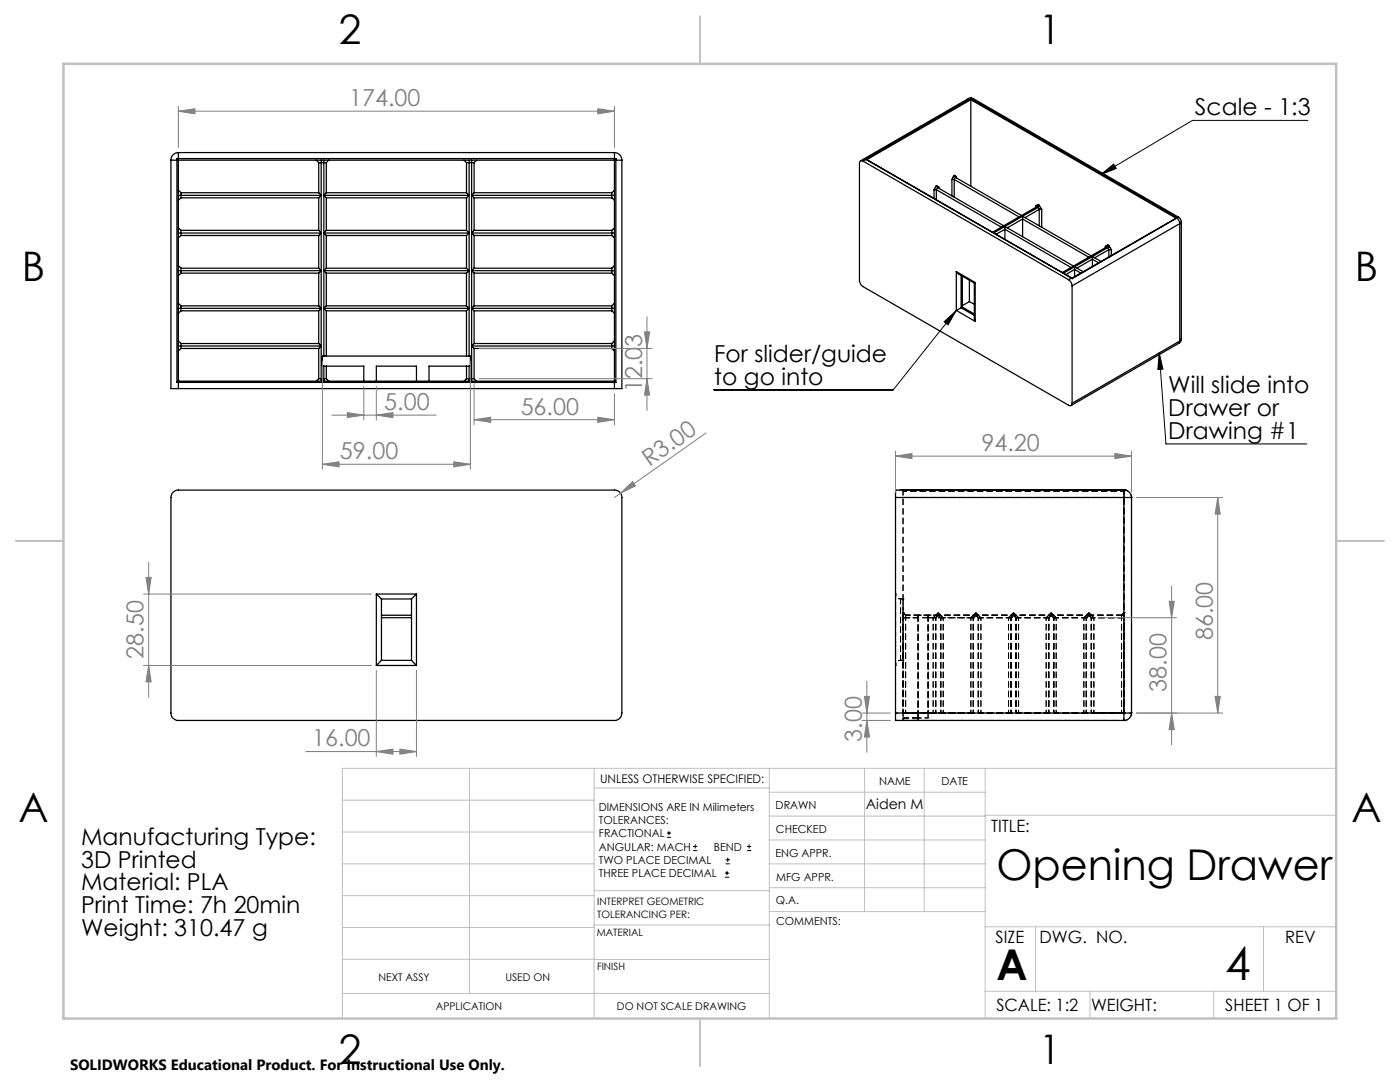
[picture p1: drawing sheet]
<svg xmlns="http://www.w3.org/2000/svg" width="279mm" height="216mm" viewBox="0 0 279 216" stroke-linecap="round" stroke-linejoin="round" font-family="sans-serif">
<g fill="none" stroke="#000" stroke-width=".25">
<path d="M193.3 19.7l.4-.2 .5 .2M193.3 19.7h.3M193.3 19.7l-21.6 12.4M193.6 19.7l.1 .2M193.6 19.7l-20.9 12.1M193.7 19.6v.3M193.7 19.6l.2 .1M193.7 19.6l-.1 .1M193.7 19.9v17.3M193.7 19.9l41 23.6M193.7 19.9l-20.7 12M193.9 19.7l-.2 .2"/>
<path d="M193.9 19.7h.3M193.9 19.7l41 23.7M194.2 19.7l41 23.7M34.1 32v45.5h1.5M34.1 32h1.2M35.3 31.6l.3 .4M35.3 32h.3M35.3 31.6v.4M35.3 31.6h.3M35.3 32v44.3M35.6 31.6v.4M35.6 30.4a1.51 1.51 0 0 0-1.5 1.6"/>
<path d="M35.6 30.4v1.2M35.6 32v44.1M35.6 31.6h87M35.6 32h87M35.6 30.4h87M35.6 39h28.5M35.6 38l.5 .5M36.1 38.5v1M36.1 39.5l-.5 .5M36.1 38.5h27.5M36.1 39.5h27.5M63.1 32l.5 .5"/>
<path d="M63.6 32.5h1.5M63.6 32.5v6M63.6 39.5v6.5M63.6 38.5l.5 .5M64.1 32v44.1M64.1 39l-.5 .5M64.6 32v39M64.6 39h29M64.6 39l.5 .5M65.1 38.5l-.5 .5M65.1 38.5h28M65.1 39.5h28"/>
<path d="M65.1 32.5v6M65.1 39.5v6.5M65.6 32l-.5 .5M92.6 32l.5 .5M93.1 32.5h1.5M93.1 32.5v6M93.1 39.5v6.5M93.1 38.5l.5 .5M93.6 32v39M93.6 39l-.5 .5M94.1 32v44.1M94.1 39h28.5"/>
<path d="M94.1 39l.5 .5M94.6 38.5h27.5M94.6 32.5v6M94.6 39.5v6.5M94.6 38.5l-.5 .5M94.6 39.5h27.5M95.1 32l-.5 .5M122.1 38.5v1M122.1 39.5l.5 .5M122.6 31.6v.4M122.6 31.6h.3M122.6 32h.3"/>
<path d="M122.6 30.4a1.51 1.51 0 0 1 1.5 1.6M122.6 30.4v1.2M122.6 32v44.1M122.6 38l-.5 .5M122.9 32h1.2M122.9 31.6l-.3 .4M122.9 31.6v.4M122.9 32v44.3M124.1 32v45.5h-1.5M172.2 32.1a.44 .44 0 0 0-.5 0 .44 .44 0 0 0-.2 .5v23.4a1.6 1.6 0 0 0 .7 1.2l41.1 23.7a.42 .42 0 0 0 .5 0 .42 .42 0 0 0 .2-.4M172.2 32.1l41.1 23.7M172.7 31.8h.1"/>
<path d="M172.7 31.8h.2M172.8 31.8l-.6 .3M172.8 31.8l41.1 23.7M172.9 31.8h.1M172.9 31.8h-.1M172.9 31.8l41 23.7M186.4 37.9v1.7M186.4 37.9h.5M186.9 37.9l12.9 7.4M186.9 37l.5 .3v.3M186.9 37l-.5 .9M186.9 37.9v2"/>
<path d="M186.9 37l.2 .4M187.1 37.4l13.2 7.6M187.1 37.4l-.2 .5M190 35.8v3.3M190 35.8h.4M190.4 35l.5 .2v.3M190.4 35l-.4 .8M190.4 35.8l13 7.5M190.4 35.8v3.5M190.4 35l.3 .4M190.7 35.4l13.2 7.6M190.7 35.4l-.3 .4"/>
<path d="M35.6 54h28.5M35.6 46.5h28.5M35.6 53l.5 .5M35.6 45.5l.5 .5M36.1 46v1M36.1 53.5v1M36.1 54.5l-.5 .5M36.1 47l-.5 .5M36.1 46h27.5M36.1 53.5h27.5M36.1 47h27.5M36.1 54.5h27.5"/>
<path d="M63.6 47v6.5M63.6 54.5v6.5M63.6 46l.5 .5M63.6 53.5l.5 .5M64.1 46.5l-.5 .5M64.1 54l-.5 .5M64.6 54h29M64.6 46.5h29M64.6 46.5l.5 .5M64.6 54l.5 .5M65.1 46h28M65.1 53.5h28"/>
<path d="M65.1 47h28M65.1 53.5l-.5 .5M65.1 54.5h28M65.1 47v6.5M65.1 54.5v6.5M65.1 46l-.5 .5M93.1 47v6.5M93.1 54.5v6.5M93.1 53.5l.5 .5M93.1 46l.5 .5M93.6 46.5l-.5 .5M93.6 54l-.5 .5"/>
<path d="M94.1 54h28.5M94.1 46.5h28.5M94.1 54l.5 .5M94.1 46.5l.5 .5M94.6 46h27.5M94.6 53.5h27.5M94.6 47v6.5M94.6 54.5v6.5M94.6 47h27.5M94.6 46l-.5 .5M94.6 53.5l-.5 .5M94.6 54.5h27.5"/>
<path d="M122.1 46v1M122.1 53.5v1M122.1 54.5l.5 .5M122.1 47l.5 .5M122.6 53l-.5 .5M122.6 45.5l-.5 .5M190.9 54.2l.3 .4 3.3 1.9M190.9 54.2l3.7 2.2M190.9 54.2v7.7M191.8 55v6.4M192.1 55.1v6.2M193.5 55.9v4.3"/>
<path d="M194.5 56.5v7.1l.1 .5M194.6 56.4l-.1 .1M194.6 56.4v7.7M198.8 46.7l1.8-.9 13.1 7.6M200.3 45l-2.2 1.4M200.6 45.2v2.6M200.6 45.2l13.6 7.9M200.6 45.2l-2.3 1.3M201 45.5l3.1-1.8 13.2 7.6M204.1 43.1l-3.5 2.1M204.1 43.1v4.1M204.1 43.1l13.7 7.9"/>
<path d="M206.9 41.2l-6.6 3.8M206.9 41.2l.3 .2M207.2 40.8l.2 .2M207.2 40.8l-.5 .3v.3M207.2 41.4l-3.1 1.7M207.2 41.4l.2 .4M207.2 40.8l-.3 .4M207.4 41l.5 .8M207.4 41.8l-2.8 1.6M207.4 41.8v3.2M207.4 41.8h.5M207.4 41l-.2 .4"/>
<path d="M207.9 41.8v3.5M213.3 55.8a1.6 1.6 0 0 1 .7 1.2M213.9 55.5l.1 .1M213.9 55.5h.1M213.9 55.5l-.6 .3M214 55.5v.1M214 57v23.5M214.2 53.1l-2.2 1.3M214.5 53.2l-2.3 1.3M214.5 53.2v2M214.5 53.2l1.7 1M215.7 54.5l-1.2-.7-1.8 1"/>
<path d="M217.8 51l-3.6 2.1M218 51.2l-3.5 2M218 51.2v2M218 51.2l1.7 1M219.3 52.5l-1.3-.8-3.1 1.8M220.8 49.3l-3 1.7M220.8 49.3l.3 .1M221.1 48.9l.2 .1M221.1 48.9l-.5 .2v.3M221.1 49.4l-3.1 1.8M221.1 49.4l.2 .4M221.1 48.9l-.3 .4"/>
<path d="M221.3 49l.5 .8M221.3 49.8l-2.8 1.6M221.3 49.8v1.5M221.3 49.8h.5M221.3 49l-.2 .4M221.8 49.8v1.2M234.8 43.5h.1M234.8 43.5l-20.8 12M234.9 43.5l.4 .5 .1 .6M234.9 43.4l.1 .1M234.9 43.4h.3M234.9 43.4l-.1 .1"/>
<path d="M234.9 43.5l-20.9 12.1M235 43.5h-.1M235 43.5h-.2M235.2 43.4l.4 .3 .2 .5M235.4 44.6l-21.4 12.4M235.4 44.6v23.5M235.8 44.2l-.4 .4M235.8 44.2v23.4M35.3 76.3h.3M35.6 76.1h.1M35.6 76.1v.2M35.6 76.1l-.3 .2"/>
<path d="M35.6 76.3v1.2M35.6 76.1h87M35.6 76.3h87M35.6 77.5h87M35.6 69h28.5M35.6 61.5h28.5M35.6 60.5l.5 .5M35.6 68l.5 .5M36.1 61v1M36.1 68.5v1M36.1 69.5l-.5 .5M36.1 62l-.5 .5"/>
<path d="M36.1 69.5h27.5M36.1 61h27.5M36.1 68.5h27.5M36.1 62h27.5M63.6 75.6h1.5M63.6 75.6l-.5 .5M63.6 62v6.5M63.6 69.5v6.1M63.6 68.5l.5 .5M63.6 61l.5 .5M64.1 61.5l-.5 .5M64.1 69l-.5 .5"/>
<path d="M64.6 61.5h29M64.6 73.1v3M64.6 61.5l.5 .5M65.1 75.6l.5 .5M65.1 61h28M65.1 61l-.5 .5M65.1 62h28M65.1 62v9M65.1 73.1v2.5M72.6 76.1v-3h-8.3v-2.1h29.6v2.1h-8.3v3M75.1 76.1v-3h8v3M93.1 75.6h1.5"/>
<path d="M93.1 75.6l-.5 .5M93.1 62v9M93.1 73.1v2.5M93.1 61l.5 .5M93.6 73.1v3M93.6 61.5l-.5 .5M94.1 69h28.5M94.1 61.5h28.5M94.1 69l.5 .5M94.1 61.5l.5 .5M94.6 75.6l.5 .5M94.6 69.5h27.5"/>
<path d="M94.6 61h27.5M94.6 68.5l-.5 .5M94.6 68.5h27.5M94.6 61l-.5 .5M94.6 62v6.5M94.6 69.5v6.1M94.6 62h27.5M122.1 61v1M122.1 68.5v1M122.1 69.5l.5 .5M122.1 62l.5 .5M122.6 76.3h.3"/>
<path d="M122.6 76.1h.1M122.6 76.1l.3 .2M122.6 76.1v.2M122.6 76.3v1.2M122.6 68l-.5 .5M122.6 60.5l-.5 .5M190.9 61.9l3.7 2.2M191.8 61.4l-.9 .5M191.8 61.4l2.7 1.5M192.1 61.3l-.3 .1M192.1 61.3l2.4 1.4M193.5 60.2l1 .5"/>
<path d="M193.5 60.2l-1.4 .8M235.2 68.5l-21.5 12.4M235.4 68.1l-.2 .4M235.4 68.1l-21.4 12.4M235.8 67.6l-.3 .7-.3 .2M235.8 67.6l-.4 .5M34.5 98.2l.8-.4h87.3a1.45 1.45 0 0 1 1.5 1.5v43a1.45 1.45 0 0 1-1.5 1.5h-87a1.45 1.45 0 0 1-1.5-1.5v-43l.1-.6zM178.7 99.3h45.6M178.7 99.3v43M180 97.8h.1M224.3 97.8h.3M224.3 97.8v1.5"/>
<path d="M224.3 97.8h-45.6v1.5M224.3 99.3h1.5M224.3 97.8h.1M224.3 99.3v43M224.6 97.8h.1M224.6 97.8a1.56 1.56 0 0 1 1.2 1.5M224.6 97.8h-.1M225.8 99.3v43M75.1 118.5l1 1M75.1 118.5v14.3M75.1 118.5h8M76.1 119.5v12.3"/>
<path d="M76.1 119.5h6M82.1 119.5v12.3M83.1 118.5l-1 1M83.1 118.5v14.3M75.1 132.8h8M76.1 131.8l-1 1M76.1 131.8h6M76.1 122.8h6M76.1 123.3h6M82.1 131.8l1 1M178.7 142.3v1.5h45.6M178.7 142.3h45.6"/>
<path d="M224.3 142.3v1.5M224.3 142.3h1.5M225.8 142.3a1.51 1.51 0 0 1-1.5 1.5"/>
</g>
<g fill="none" stroke="#000" stroke-width=".2" stroke-dasharray="1.3 .6" stroke-linecap="butt">
<path d="M180 97.8l.2 .2M180.2 98l-.2-.2M180.2 98l-.1-.2M224.3 98l.3-.2M224.3 97.8v.2M224.3 97.8h.3M224.3 98v-.2M224.5 97.8l-.2 .2M224.6 97.8h-.3M224.6 97.8l-.2 .1-.1 .1M224.6 97.8l-.3 .2M180.2 119.5h-.5"/>
<path d="M180.2 123.3h.5M180.2 122.3v.5M180.2 122.8v.5M180.2 123.3v-.5M180.2 122.8v-.5M180.2 131.8h-.5M180.7 123.3v-.5M180.7 123.3h-.5M180.7 122.8v.5M183.2 122.8v.5M183.2 123.3v-.5M185.2 123.3v-.5"/>
<path d="M185.2 122.8v.5M186.2 123.3h.5M186.7 123.3h-.5M187.2 122.3v.5M187.7 123.3h.5M188.2 123.3h-.5M193.8 123.3h.5M194.3 123.3h-.5M194.8 122.8v-.5M194.8 122.3v.5M195.3 123.3h.5M195.8 123.3h-.5"/>
<path d="M201.3 123.3h.5M201.8 123.3h-.5M202.3 122.8v-.5M202.3 122.3v.5M202.8 123.3h.5M203.3 123.3h-.5M208.8 123.3h.5M209.3 123.3h-.5M209.8 122.8v-.5M209.8 122.3v.5M210.3 123.3h.5M210.8 123.3h-.5"/>
<path d="M216.3 123.3h.5M216.8 123.3h-.5M217.3 122.8v-.5M217.3 122.3v.5M217.8 123.3h.5M218.3 123.3h-.5M223.8 123.3h.5M223.8 122.8v.5M223.8 123.3v-.5M224.3 123.3v-.5M224.3 122.8v-.5M224.3 122.3v.5"/>
<path d="M224.3 122.8v.5M224.3 123.3h-.5M180.2 142.3h.5M180.2 143.8v-.5M180.7 142.3h-.5M183.2 143.8v-.5M186.2 142.3h.5M186.7 142.3h-.5M187.7 142.3h.5M188.2 142.3h-.5M193.8 142.3h.5M194.3 142.3h-.5"/>
<path d="M195.3 142.3h.5M195.8 142.3h-.5M201.3 142.3h.5M201.8 142.3h-.5M202.8 142.3h.5M203.3 142.3h-.5M208.8 142.3h.5M209.3 142.3h-.5M210.3 142.3h.5M210.8 142.3h-.5M216.3 142.3h.5M216.8 142.3h-.5"/>
<path d="M217.8 142.3h.5M218.3 142.3h-.5M223.8 142.3h.5M224.3 142.3h-.5"/>
</g>
<g fill="none" stroke="#000" stroke-width=".2" stroke-dasharray="1.3 .6" stroke-dashoffset=".5" stroke-linecap="butt">
<path d="M180.2 98h44.1M224.3 98h-44.1M180.7 123.3h6M186.7 123.3h-6M217.8 123.3h6M223.8 123.3h-6M180.2 142.3h6M180.2 142.3v1M180.7 142.3h6M183.2 142.3v1M186.2 142.3h-6M186.7 142.3h-6"/>
<path d="M217.8 142.3h6M218.3 142.3h6M223.8 142.3h-6M224.3 142.3h-6"/>
</g>
<g fill="none" stroke="#000" stroke-width=".2" stroke-dasharray="1.3 .6">
<path d="M178.7 97.8h.1M180 97.8h.1M180.2 98h.1M224.3 98h.1M224.6 97.8h.1M225.8 99.3h.1M178.7 118.5h.1M179.7 119.5h.1M180.2 119.5h.1M178.7 132.8h.1M179.7 131.8h.1M180.2 122.3h.1"/>
<path d="M180.2 131.8h.1M180.7 122.8h.1M183.2 122.8h.1M185.2 122.8h.1M186.7 123.3h.1M187.2 122.8h.1M187.7 123.3h.1M194.3 123.3h.1M194.8 122.8h.1M195.3 123.3h.1M201.8 123.3h.1M202.3 122.8h.1"/>
<path d="M202.8 123.3h.1M209.3 123.3h.1M209.8 122.8h.1M210.3 123.3h.1M216.8 123.3h.1M217.3 122.8h.1M217.8 123.3h.1M223.8 122.8h.1M224.3 122.3h.1M178.7 143.8h.1M180.2 143.8h.1M180.2 142.3h.1"/>
<path d="M180.2 143.3h.1M183.2 143.3h.1M183.2 142.3h.1M183.2 143.8h.1M185.2 143.3h.1M185.2 142.3h.1M186.7 142.3h.1M187.7 142.3h.1M194.3 142.3h.1M195.3 142.3h.1M201.8 142.3h.1M202.8 142.3h.1"/>
<path d="M209.3 142.3h.1M210.3 142.3h.1M216.8 142.3h.1M217.8 142.3h.1M224.3 143.8h.1M224.3 142.3h.1M225.8 142.3h.1"/>
</g>
<g fill="none" stroke="#000" stroke-width=".2" stroke-dasharray="1.3 .6" stroke-dashoffset=".7" stroke-linecap="butt">
<path d="M178.7 99.3h45.6M178.7 97.8v1.5M224.3 97.8v1.5M180.2 123.3v19M180.7 123.3v19M183.2 123.3v19M185.2 123.3v19M186.2 123.3v19M186.7 123.3v19M187.2 122.8h7.6M187.7 123.3v19M188.2 123.3v19"/>
<path d="M193.8 123.3v19M194.3 123.3v19M194.8 122.8h7.5M194.8 122.8h-7.6M195.3 123.3v19M195.8 123.3v19M201.3 123.3v19M201.8 123.3v19M202.3 122.8h7.5M202.3 122.8h-7.5M202.8 123.3v19M203.3 123.3v19"/>
<path d="M208.8 123.3v19M209.3 123.3v19M209.8 122.8h7.5M209.8 122.8h-7.5M210.3 123.3v19M210.8 123.3v19M216.3 123.3v19M216.8 123.3v19M217.3 122.8h-7.5M217.8 123.3v19M218.3 123.3v19M223.8 123.3v19"/>
<path d="M224.3 123.3v19M178.7 143.8h45.6M178.7 142.3v1.5M180.2 142.3v-19M180.7 142.3v-19M183.2 142.3v-19M185.2 142.3v-19M186.2 142.3v-19M186.7 142.3v-19M187.7 142.3v-19M188.2 142.3h5.6M188.2 142.3v-19"/>
<path d="M193.8 142.3v-19M193.8 142.3h-5.6M194.3 142.3v-19M195.3 142.3v-19M195.8 142.3v-19M195.8 142.3h5.5M201.3 142.3v-19M201.3 142.3h-5.5M201.8 142.3v-19M202.8 142.3v-19M203.3 142.3h5.5M203.3 142.3v-19"/>
<path d="M208.8 142.3v-19M208.8 142.3h-5.5M209.3 142.3v-19M210.3 142.3v-19M210.8 142.3h5.5M210.8 142.3v-19M216.3 142.3v-19M216.3 142.3h-5.5M216.8 142.3v-19M217.8 142.3v-19M218.3 142.3v-19M223.8 142.3v-19"/>
<path d="M224.3 142.3v-19M224.3 143.8v-1.5M224.3 142.3h-45.6"/>
</g>
<g fill="none" stroke="#000" stroke-width=".2" stroke-dasharray="1.3 .6" stroke-dashoffset=".4" stroke-linecap="butt">
<path d="M180 97.8h44.3M224.3 97.8h-44.3M180.2 122.3l.5 .5M180.7 122.8l-.5-.5M186.2 123.3l.5-.5M186.7 122.8l.5-.5M186.7 123.3l.5-.5M186.7 122.8l-.5 .5M187.2 122.3l.5 .5M187.2 122.8l.5 .5M187.2 122.3l-.5 .5M187.2 122.8l-.5 .5"/>
<path d="M187.7 122.8l.5 .5M187.7 123.3l-.5-.5M187.7 122.8l-.5-.5M188.2 123.3l-.5-.5M193.8 123.3l.5-.5M194.3 122.8l.5-.5M194.3 123.3l.5-.5M194.3 122.8l-.5 .5M194.8 122.3l.5 .5M194.8 122.8l.5 .5M194.8 122.8l-.5 .5M194.8 122.3l-.5 .5"/>
<path d="M195.3 122.8l.5 .5M195.3 123.3l-.5-.5M195.3 122.8l-.5-.5M195.8 123.3l-.5-.5M201.3 123.3l.5-.5M201.8 122.8l.5-.5M201.8 123.3l.5-.5M201.8 122.8l-.5 .5M202.3 122.3l.5 .5M202.3 122.8l.5 .5M202.3 122.8l-.5 .5M202.3 122.3l-.5 .5"/>
<path d="M202.8 122.8l.5 .5M202.8 123.3l-.5-.5M202.8 122.8l-.5-.5M203.3 123.3l-.5-.5M208.8 123.3l.5-.5M209.3 122.8l.5-.5M209.3 123.3l.5-.5M209.3 122.8l-.5 .5M209.8 122.3l.5 .5M209.8 122.8l.5 .5M209.8 122.8l-.5 .5M209.8 122.3l-.5 .5"/>
<path d="M210.3 122.8l.5 .5M210.3 123.3l-.5-.5M210.3 122.8l-.5-.5M210.8 123.3l-.5-.5M216.3 123.3l.5-.5M216.8 122.8l.5-.5M216.8 123.3l.5-.5M216.8 122.8l-.5 .5M217.3 122.3l.5 .5M217.3 122.8l.5 .5M217.3 122.8l-.5 .5M217.3 122.3l-.5 .5"/>
<path d="M217.8 122.8l.5 .5M217.8 123.3l-.5-.5M217.8 122.8l-.5-.5M218.3 123.3l-.5-.5M223.8 122.8l.5-.5M180.2 142.3v-44.3M224.3 142.3v-44.3M225.8 142.3a1.5 1.5 0 0 1-1.5 1.5"/>
</g>
<g fill="none" stroke="#000" stroke-width=".2" stroke-dasharray="1.3 .6" stroke-dashoffset=".2" stroke-linecap="butt">
<path d="M178.7 118.5v14.3M179.7 119.5v12.3M180.2 119.5v12.3M178.7 132.8v-14.3M179.7 131.8v-12.3M180.2 131.8v-12.3M180.7 122.8h6.5M187.2 122.8h-6.5M187.7 123.3h6.6M194.3 123.3h-6.6M195.3 123.3h6.5M201.8 123.3h-6.5"/>
<path d="M202.8 123.3h6.5M209.3 123.3h-6.5M210.3 123.3h6.5M216.8 123.3h-6.5M217.3 122.8h6.5M223.8 122.8h-6.5M187.7 142.3h6.6M194.3 142.3h-6.6M195.3 142.3h6.5M201.8 142.3h-6.5M202.8 142.3h6.5M209.3 142.3h-6.5"/>
<path d="M210.3 142.3h6.5M216.8 142.3h-6.5"/>
</g>
<path d="M180 97.8h-1.3M224.6 97.8a1.5 1.5 0 0 1 1.2 1.5M183.2 122.8h2M185.2 122.8h-2M185.2 122.8h9.6M194.8 122.8h-9.6M183.2 143.3h2M185.2 143.3h-2" fill="none" stroke="#000" stroke-width=".2" stroke-dasharray="1.3 .6" stroke-dashoffset=".6" stroke-linecap="butt"/>
<path d="M183.2 122.8v20.5M185.2 122.8v20.5M185.2 123.3h9.1M194.3 123.3h-9.1M185.2 142.3h9.1M194.3 142.3h-9.1" fill="none" stroke="#000" stroke-width=".2" stroke-dasharray="1.3 .6" stroke-dashoffset="-.1" stroke-linecap="butt"/>
<path d="M180.7 123.3h2.5M180.7 122.8h2.5M183.2 122.8h-2.5M183.2 123.3h-2.5M180.7 142.3h2.5M183.2 142.3h-2.5" fill="none" stroke="#000" stroke-width=".2" stroke-dasharray="1.3 .6" stroke-dashoffset=".3" stroke-linecap="butt"/>
<path d="M178.7 99.3v43M224.3 99.3v43M180.2 143.3h3M180.2 143.8h3M183.2 142.3h-3M183.2 143.3h-3M183.2 143.8h-3M225.8 142.3v-43" fill="none" stroke="#000" stroke-width=".2" stroke-dasharray="1.3 .6" stroke-dashoffset=".1" stroke-linecap="butt"/>
<path d="M225.8 99.3h-1.5M178.7 118.5a1 1 0 0 0 1 1M179.7 119.5a1 1 0 0 1-1-1M178.7 132.8a1 1 0 0 1 1-1M179.7 131.8a1 1 0 0 0-1 1M225.8 142.3h-1.5" fill="none" stroke="#000" stroke-width=".2" stroke-dasharray="1.3 .6" stroke-dashoffset=".8" stroke-linecap="butt"/>
<g fill="none" stroke="#000" stroke-width=".2">
<path d="M219.7 34.9l2.5-2.2 .6 .9zM261 24h-23l-18.3 10.9M188.4 64.2l2.5-2.3-1.7 2.9zM190.9 61.9l-12.6 15.9h-35.8M231.4 70.4l.7 3.3h-1zM231.4 70.4l1.3 18.2h28.1M133.1 167.1h.8M133.1 166.2h.8M133.5 165.8v.9M138.3 169.7h.8M138.3 168.9h.8M138.7 168.5v.8"/>
<path d="M144.7 175h.8M144.7 174.2h.8M144.8 172.4h.9M144.8 171.6h.9M145.1 173.8v.8M145.2 171.1v.9M149.1 169.7h.8M149.1 168.9h.8M149.5 168.5v.8"/>
</g>
<g fill="none" stroke="#808080" stroke-width=".2">
<path d="M35.6 22.2l3.3-.5v1zM35.6 21.2v8.3M35.6 22.2h87M119.3 21.7l3.3 .5-3.3 .5zM122.6 21.2v8.3M64.3 72v21.6M72.6 77v6.8M75.1 77v6.8M93.9 72v21.6M94.6 76.6v8.2M95.6 69.5h34.5M95.6 75.6h34.5"/>
<path d="M122.6 78.6v6.2M128.6 66.2h1l-.5 3.3zM129.1 75.6l.5 3.2h-1zM129.1 63.2v18.7M64.3 92.6l3.4-.5v1.1zM64.3 92.6h29.6M66.3 82.8h20.7M69.3 82.3l3.3 .5-3.3 .5zM75.1 82.8l3.3-.5v1zM90.6 92.1l3.3 .5-3.3 .6zM94.6 83.7l3.3-.4v1zM94.6 83.7h28"/>
<path d="M119.3 83.3l3.3 .4-3.3 .6zM123.8 98.4l2.5-2.3 .5 .8zM140.9 86.4l-18.3 12.9M178.7 91l3.3-.5v1zM178.7 90v8.3M178.7 91h47.1M222.5 90.5l3.3 .5-3.3 .5zM225.8 90v8.3M226.8 99.3h17.2M243 99.3l.5 3.3h-1zM243 99.3v43M28.6 118.5h45.5"/>
<path d="M29.1 115.2h1.1l-.5 3.3zM29.7 112.2v26.9M233.3 120h1.1l-.6 3.3zM233.8 116.9v31.7M28.6 132.8h45.5M29.7 132.8l.5 3.3h-1.1zM75.1 133.8v17.2M83.1 133.8v17.2M172.5 139h1l-.5 3.3zM173 135.9v14.2M219.3 123.3h15.5M242.5 139h1l-.5 3.3z"/>
<path d="M61 150h22.1M75.1 150l3.3-.5v1zM79.8 149.5l3.3 .5-3.3 .5zM172 142.3h5.7M172 143.8h5.7M173 143.8l.5 3.3h-1zM226.8 142.3h17.2M233.8 142.3l.6 3.3h-1.1z"/>
</g>
<g fill="none" stroke="#c0c0c0" stroke-width=".2">
<path d="M68.3 159.7h50.3M93.7 153.3v44.9M118.6 153.3v49.9M118.6 157.2h34.9M153.5 153.3v49.9M153.5 158.1h43.1M172.5 153.3v28.6M184.4 153.3v28.6M196.6 153.3v49.9M266.7 153.3h-198.4v49.9M68.3 178.7h50.3M68.3 172.4h50.3"/>
<path d="M68.3 166h50.3M118.6 177.7h35M153.5 167.6h43.1M153.5 162.8h43.1M153.5 172.4h43.1M153.5 177.1h43.1M196.6 162.7h70.1M68.3 198.2h85.2M68.3 191.4l85.2 .1M68.3 185.1h50.3M118.6 184.6h35M153.6 181.9h43"/>
<path d="M196.6 197.8h70.1M196.6 184.9h70.1M206.7 184.9v12.9M217.5 197.8v5.4M242.2 197.8v5.4M252.2 184.9v12.9"/>
</g>
<path d="M139.7 3.2v9.5M3.1 107.9h9.6M266.7 107.9h9.5M139.7 203.2v9.6" fill="none" stroke="#c0c0c0" stroke-width=".25"/>
<path d="M12.7 12.7h254v190.5h-254z" fill="none" stroke="#c0c0c0" stroke-width=".5"/>
<path d="M219.7 34.9l2.5-2.2 .6 .9zM231.4 70.4l.7 3.3h-1zM188.4 64.2l2.5-2.3-1.7 2.9z" fill="#000"/>
<g fill="#808080">
<path d="M123.8 98.4l2.5-2.3 .5 .8z"/>
<path d="M69.3 82.3l3.3 .5-3.3 .5zM75.1 82.8l3.3-.5v1zM64.3 92.6l3.4-.5v1.1zM90.6 92.1l3.3 .5-3.3 .6zM75.1 150l3.3-.5v1zM79.8 149.5l3.3 .5-3.3 .5zM178.7 91l3.3-.5v1zM222.5 90.5l3.3 .5-3.3 .5z"/>
<path d="M35.6 22.2l3.3-.5v1zM119.3 21.7l3.3 .5-3.3 .5z"/>
<path d="M233.8 142.3l.6 3.3h-1.1zM233.3 120h1.1l-.6 3.3z"/>
<path d="M128.6 66.2h1l-.5 3.3zM129.1 75.6l.5 3.2h-1zM29.1 115.2h1.1l-.5 3.3zM29.7 132.8l.5 3.3h-1.1zM243 99.3l.5 3.3h-1zM242.5 139h1l-.5 3.3zM172.5 139h1l-.5 3.3zM173 143.8l.5 3.3h-1z"/>
<path d="M94.6 83.7l3.3-.4v1zM119.3 83.3l3.3 .4-3.3 .6z"/>
</g>
<text font-size="9.2" x="244.5" y="195.5">4</text>
<g font-size="8.5">
<text x="198.9" y="175.5">Opening Drawer</text>
<text x="198.9" y="195.5">A</text>
</g>
<g font-size="8.1">
<text x="67.6" y="8.9">2</text>
<text x="207.3" y="8.9">1</text>
<text x="4.4" y="56.2">B</text>
<text x="270.4" y="56.2">B</text>
<text x="3.7" y="164.1">A</text>
<text x="269.7" y="164.1">A</text>
<text x="67.6" y="212.4">2</text>
<text x="207.3" y="212.4">1</text>
</g>
<g font-size="4.7" fill="#808080">
<text x="69.7" y="21.2">174.00</text>
<text x="76.7" y="81.8">5.00</text>
<text x="103.9" y="82.7">56.00</text>
<text x="128.1" y="78.2" transform="rotate(-90 128.1 78.2)">12.03</text>
<text x="195.9" y="90">94.20</text>
<text x="67.9" y="91.6">59.00</text>
<text x="129.6" y="93.2" transform="rotate(-35 129.6 93.2)">R3.00</text>
<text x="28.7" y="131.4" transform="rotate(-90 28.7 131.4)">28.50</text>
<text x="242" y="127.7" transform="rotate(-90 242 127.7)">86.00</text>
<text x="232.8" y="138" transform="rotate(-90 232.8 138)">38.00</text>
<text x="62.3" y="148.9">16.00</text>
<text x="172" y="148" transform="rotate(-90 172 148)">3.00</text>
</g>
<g font-size="4.7">
<text x="238.5" y="23">Scale - 1:3</text>
<text x="142.5" y="72.2">For slider/guide</text>
<text x="142.5" y="76.7">to go into</text>
<text x="233.2" y="78.5">Will slide into</text>
<text x="233.2" y="83">Drawer or</text>
<text x="233.2" y="87.5">Drawing #1</text>
<text x="16.2" y="168.6">Manufacturing Type:</text>
<text x="16.2" y="173.1">3D Printed</text>
<text x="16.2" y="177.6">Material: PLA</text>
<text x="16.2" y="182.2">Print Time: 7h 20min</text>
<text x="16.2" y="186.7">Weight: 310.47 g</text>
</g>
<g font-size="3.4">
<text x="197.8" y="166">TITLE:</text>
<text x="198.7" y="188.1">SIZE</text>
<text x="207.5" y="188.1">DWG. NO.</text>
<text x="256.5" y="188.2">REV</text>
<text x="198.8" y="201.7">SCALE: 1:2</text>
<text x="217.7" y="201.8">WEIGHT:</text>
<text x="244.5" y="201.7">SHEET 1 OF 1</text>
</g>
<text font-size="3" x="14" y="213.5">SOLIDWORKS Educational Product. For Instructional Use Only.</text>
<text font-size="2.8" x="172.8" y="161.4">Aiden M</text>
<text font-size="2.4" x="119.8" y="156.2">UNLESS OTHERWISE SPECIFIED:</text>
<g font-size="2.2">
<text x="119.5" y="161.8">DIMENSIONS ARE IN Milimeters</text>
<text x="154.8" y="161.4">DRAWN</text>
<text x="175.4" y="156.6">NAME</text>
<text x="187.9" y="156.7">DATE</text>
<text x="119.5" y="164.4">TOLERANCES:</text>
<text x="119.5" y="167.1">FRACTIONAL</text>
<text x="154.9" y="166.3">CHECKED</text>
<text x="119.5" y="169.7">ANGULAR: MACH</text>
<text x="119.5" y="172.4">TWO PLACE DECIMAL</text>
<text x="142.5" y="169.7">BEND</text>
<text x="154.8" y="170.9">ENG APPR.</text>
<text x="119.5" y="175">THREE PLACE DECIMAL</text>
<text x="154.9" y="175.7">MFG APPR.</text>
<text x="154.9" y="180.4">Q.A.</text>
<text x="154.9" y="184.6">COMMENTS:</text>
</g>
<g font-size="2.1">
<text x="75.5" y="195.7">NEXT ASSY</text>
<text x="100.9" y="195.7">USED ON</text>
<text x="86.9" y="201.5">APPLICATION</text>
<text x="123.1" y="201.6">DO NOT SCALE DRAWING</text>
</g>
<g font-size="2">
<text x="119.2" y="180.6">INTERPRET GEOMETRIC</text>
<text x="119.2" y="183.1">TOLERANCING PER:</text>
<text x="119.1" y="186.7">MATERIAL</text>
<text x="119.1" y="193.5">FINISH</text>
</g>
</svg>
